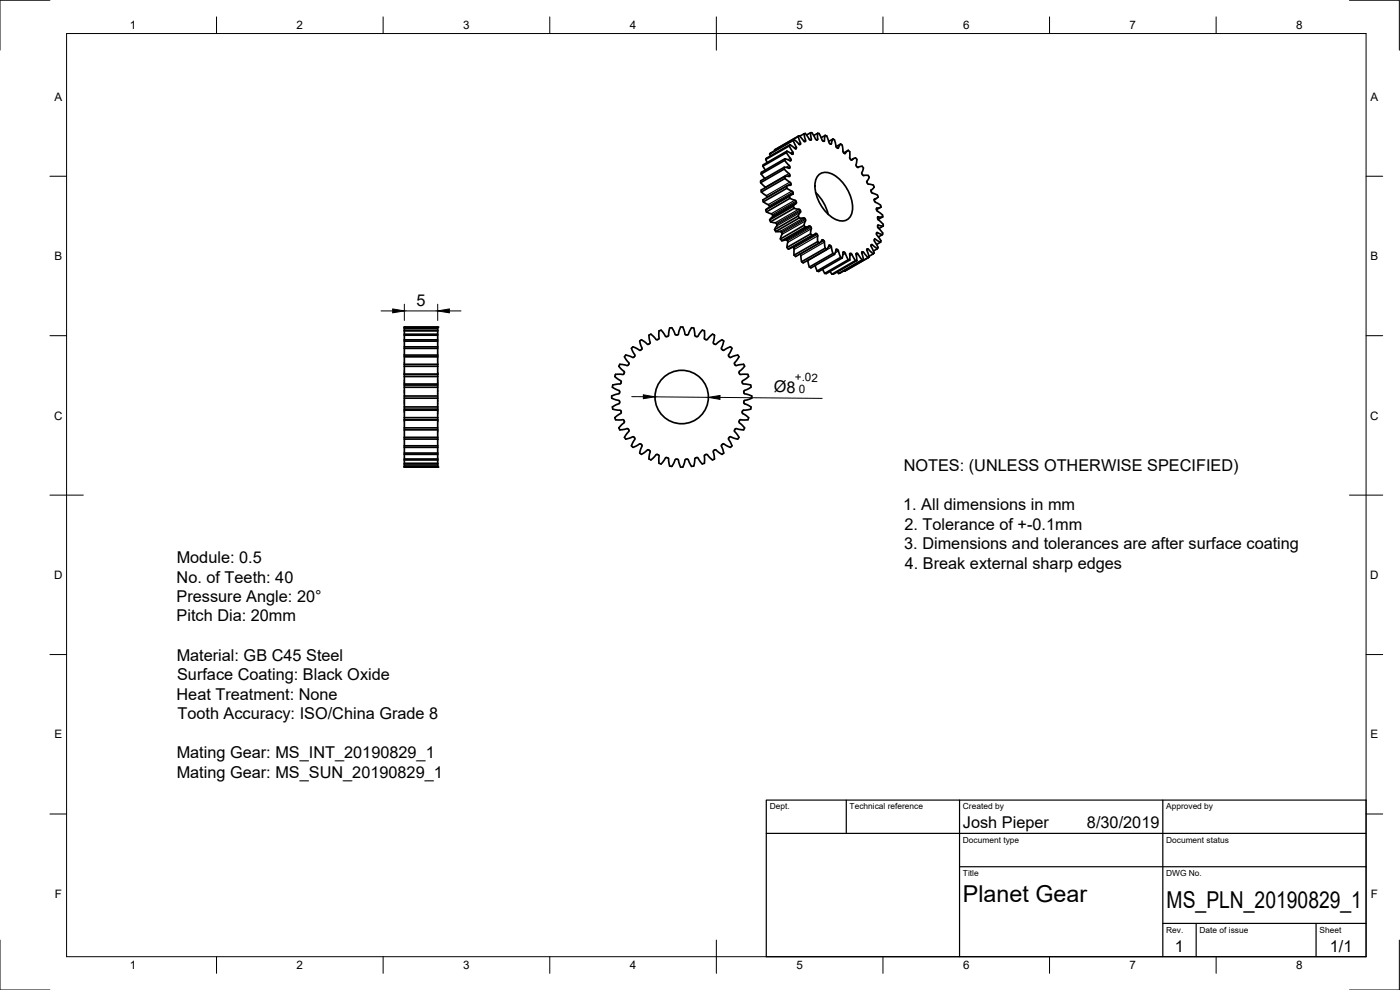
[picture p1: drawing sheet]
<svg xmlns="http://www.w3.org/2000/svg" width="420mm" height="297mm" viewBox="0 0 420 297" stroke-linecap="round" stroke-linejoin="round" font-family="sans-serif">
<!-- layer: Visible -->
<g fill="none" stroke="#000" stroke-width=".51">
<path d="M243.2 39.8l.2 2.2-.4-.1-1.3-1.9-.4 .1M243.2 39.8l-1.2 .7M243.3 39.8h.4l1.1 1.9 .5 .3 .1-2M245.4 40l-1.2 .7M245.4 40l.4 .1M228.3 54.8l1.5 1.4M228.5 51.7l-.1 .5M228.9 49.9l.8 1.1M229.8 47.8l.5 1M231 46.2l.2 .6M232.6 44.9l-.1 .1M235.4 50.2l-7.1 4v.6"/>
<path d="M235.4 50.7l1.6 1.8M235.4 50.7l-7.1 4.1M235.4 50.2v.5M235.5 53l-7.1 4 .1 .6M235.5 48.1l-7.1 4.1 1.2 1.3M235.5 48.1l1.4 1.7 .1 .5-.2 .2-1.4-.3M235.5 53l.1 .5M235.6 47.6l-7.1 4.1M235.6 47.6l-.1 .5M236 55.9l-7.1 4 .2 .6M236 45.8l1.3 1.8v.5l-.2 .2-1.5-.7M236 45.8l-7.1 4.1"/>
<path d="M236 55.9l.2 .6M236.2 56.5l1.6 .9 .1 .3M236.2 56.5l-7.1 4.1M236.2 45.4l-.2 .4M236.9 58.9l-7.1 4.1M236.9 58.9l.2 .6M237 52.5v.5h-1.5M237.1 43.4l-7.1 4.1-.2 .3M237.1 59.5l1.5 .6 .3 .3M237.1 43.4l1.8 1.2M237.1 59.5l-7.1 4.1M237.1 43.4l-.2 .4"/>
<path d="M237.3 55l-1.7-1.5-7.1 4.1 1.5 1.1 .3 .5M237.3 55v.6l-1.3 .3M237.4 58.5l-7.6 4.5M237.9 46.2l-.2 .1-1.5-.9-7.1 4-.2 .4M238 46.2v-.5l-1.1-1.9-7.1 4M238 57.7v.6l-1.1 .6M238.1 42.1l.9 2.4M238.1 42.1l-7.1 4.1M238.3 41.9l-.2 .2M239 44.5l-.1 .1M239.7 40.8l-7.2 4.2v.2M241.3 40.1l.4 2.3"/>
<path d="M241.3 40.1l-1.3 .8M241.7 42.4h-.4l-1-1.2a.35 .35 0 0 0-.3-.4 .35 .35 0 0 0-.4 .4l.7 1.8-.3 .4-1.7-1.5-7.3 4.3M244.8 57.8a13.3 13.3 0 0 1 3.7 6.5M245.7 52.5a3.6 3.6 0 0 1 4.5 0 12.1 12.1 0 0 1 5.6 10.8 3.3 3.3 0 0 1-2.1 2.9 3.3 3.3 0 0 1-3.5-.7 12.1 12.1 0 0 1-5.6-10.8l.3-.8zM245.8 40.1l1.2 2.2h.4l.2-1.7M247.6 40.6l-1.2 .7M247.7 40.6l.4 .2 .9 2.3M249.1 43.1l.2 .1M250 41.7l-.5 1.5h-.2M250 41.7l-1.3 .7M250 41.7l.5 .3M250.4 42l.5 2 .5 .5 .2-.1 .7-1.2"/>
<path d="M252.3 43.2l-1.4 .8M252.3 43.2l.5 .4 .4 2.2M254.6 45.1l-1.4 .7 .2 .2M254.6 45.1l-.9 .9h-.3M254.6 45.1a2.13 2.13 0 0 1 .4 2v.4l.4 .4M256.2 47.6l-.7 .4M257 49.8l.4 .4 .3-.1a.82 .82 0 0 1 1.2 0 .82 .82 0 0 1 0 1.2l-.3 .5 .3 .7M257.2 47.8l-.3 1.6 .1 .4M257.2 47.8a.75 .75 0 0 0-1.3 0l-.3 .2-.2-.1M257.6 50.2h-.1M258.9 52.5l.2 .2 1.4-.1M260.2 54.7l.3 .5 .4 .1a1.16 1.16 0 0 1 1.4 1l-.9 .8 .1 .6"/>
<path d="M260.6 52.6a1.24 1.24 0 0 1-.3 1.6l-.1 .5M261.5 57.7l.6 .3a1.87 1.87 0 0 1 1.5 1.1M261.6 57h-.2M263 59.5l-.6 .4M263.5 59.1l-1.1 .7 .1 .7 .5 .3a2.12 2.12 0 0 1 1.4 1.3M229.1 60.6l1.6 .9 .3 .7M229.8 62.9l.2 .6M230 63.6l1.5 .5 .3 .3M231 65.9l.3 .6M231.2 66.6l1.5 .2 .3 .3 .2 .6-.7 1.2M231.8 64.4l.1 .3M231.9 64.7v.4"/>
<path d="M232.5 68.9l.3 .5M232.8 69.5l1.5-.1 .3 .5M234.2 71.7l.4 .5M235.8 71.9l.7 .7-.3 1.7M236.2 74.2l.4 .5M237.8 74.1l.4 .3M238.1 61.9l-7.1 4.1M238.1 61.9l.2 .6M238.3 62.5l1.5 .3 .4 .5M238.3 62.5l-7.1 4.1M238.8 61.1l-7 4-.8 .9M238.9 60.4l.1 .2"/>
<path d="M239 60.6v.4l-.9 .9M239.5 64.8l-7 4.1M239.6 64.8l.3 .6M240.1 76.2l.1 .1M240.2 76.3l.4 2.2M240.2 63.3l.1 .4-.8 1.1M240.6 78.5l.4 .4M241.3 67.6l-7.1 4.1 .5-1.4-.1-.4M241.3 67.6l.4 .5M241.5 65.6l-.2-.3-1.4 .1-7.1 4.1M241.6 65.6l.1 .2M241.7 68.1l1.3-.3 .4 .4-.2 2-7 4.1"/>
<path d="M241.7 65.8l.1 .4-.5 1.4M242.8 67.9l-7.2 4.1-1 .2 7.1-4.1M243.3 70.2l.4 .5M243.7 70.7l-7.1 4M244.2 70.4l-7.6 4.3M245.2 70.3l.2 .3v1.9M245.3 70.3l-.5-.3-1.1 .7M245.4 72.5l-7.1 4.1-.1-2.2M245.4 72.5l.5 .4M247 72h-.3l-.9 .9-7 4.1-.5-.4M247 72l.4 .5 .2 2-7 4M247.7 74.5l.4 .3"/>
<path d="M248.1 74.8l-7.1 4.1M249 73.6h-.2l-.7 1.2M249.1 73.6l.2 .1M249.3 73.7l.7 2.4M250 76.1l-7.1 4-.5-2M250 76l.5 .3M250.4 76.3l-7 4.1M251.4 74.9l.9 2.3M251.4 74.9l-.5-.1-.5 1.5M252.3 77.2l-7.1 4.1-.6-1.6M252.3 77.2l.5 .2M252.8 77.4l-7.1 4.1-.5-.2"/>
<path d="M253.2 75.6l-.2 .2-.2 1.6M253.2 75.6l.2 .1M253.4 75.7l1.2 2.2M254.6 77.9l-7.1 4.1M254.6 77.9l.4 .1M255 78l-7.1 4.1-.4-.1M255.2 76.1h-.2v1.9M255.2 76l.2 .1M255.4 76.1l1.3 2.1M256.7 78.2l-7 4.1-.6-.9M257 76l.2 2.2-7.1 4.1M257 76l.5 .2 1.2 1.8"/>
<path d="M257.2 78.2h-.4M258.7 78l-7 4.1-.4-.5M258.9 75.6l1.2 1.2a.35 .35 0 0 0 .3 .4 .35 .35 0 0 0 .4-.3l-.7-1.9 .2-.3 1.8 1.5M258.9 75.5l-.3 .4 .5 2M259.1 77.9l-7.4 4.1M259.1 77.9l-.3 .1M260.7 77.2l-7.2 4.2-.2-.2M261.4 73.6l1 2.3-.3 .3M261.5 73.4h.3l1.5 1.2-1.2 .7M261.6 73.4l-.2 .2M262.1 76.2l-1.3 .7M263.1 73.3l1.1-.6-1.6-1-.2 .6 1.1 2"/>
<path d="M263.1 63l1.8 1.5v.6M263.1 69.9l.2-.1 1.5 .6M263.1 69.9v.5l1.3 1.8-.1 .5M263.4 67.9l1.5 2v.5M263.4 65.3v.2M263.4 65.5l1.7 1.8v.5M263.6 74.2l-.3 .4M264.4 62.1l-1.3 .3v.6M264.4 62.1l-1.3 .8M264.8 70.4l-1.2 .7M264.9 65.1h-1.4l-.1 .2M264.9 65.1l-1.4 .8"/>
<path d="M265 67.8l-1.5-.3-.1 .4M265 67.8l-1.2 .8M121.3 98.3v-.2h10.1v1.2M121.3 98.5v.6M121.3 99.3v1M121.3 98.3v.2M121.3 99.1v.2M121.3 99.3h10.1M121.3 99.1h10.1M121.3 98.5h10.1M121.3 98.3h10.1M131.4 99.3v4.8"/>
<path d="M201.6 98.3a.93 .93 0 0 0-.9 1.2l-.1 1.3-.6 .2-.3-.2-.7-1a.71 .71 0 0 0-.9-.6 .71 .71 0 0 0-.4 1l.1 1.4-.5 .3h-.4l-1-1.2a.63 .63 0 0 0-.9-.3 .63 .63 0 0 0-.2 1l.3 1.5-.4 .4M201.6 98.3l1 2.1 .7 .1M207.5 98.3l-.9 2.1-.4 .1M207.6 98.3a.93 .93 0 0 1 .8 1.2l.2 1.3 .6 .2 .3-.2 .8-1.2a.71 .71 0 0 1 1.1-.4M211.4 99.3v2.3l.2 .2M242.9 80.1l.5 .3M246.9 80.8l.6 1.2M250.1 82.3h-.4M253.6 81.3l-.1 .1M121.3 115.2h10.1v.3M121.3 100.6v1.4M121.3 102.3v1.8"/>
<path d="M121.3 104.5v2M121.3 107.1v2.8M121.3 109.9v2.4M121.3 112.3h.1M121.3 113v2.2M121.3 115.2v.3M121.3 116.2v2.6M121.3 119.5v2.6M121.3 112.3h10.1M121.3 100.3v.3M121.3 102v.3M121.3 104.1v.4"/>
<path d="M121.3 106.5v.6M121.3 112.3v.7M121.3 115.5v.7M121.3 118.8v.7M121.3 119.5h10.1M121.3 118.8h10.1M121.3 116.2h10.1M121.3 115.5h10.1M121.3 113h10.1M121.3 109.9h10.1M121.3 109.3h10.1M121.3 107.1h10.1"/>
<path d="M121.3 106.5h10.1M121.3 104.5h10.1M121.3 104.1h10.1M121.3 102.3h10.1M121.3 102h10.1M121.3 100.6h10.1M121.3 100.3h10.1M131.4 119.5v2.6M131.4 116.2v3.3M131.4 113v2.2M131.4 112.3h.1M131.4 109.9v2.4"/>
<path d="M131.4 107.1v2.8M131.4 104.1v2.4M131.4 106.5v.6M131.4 112.3v.7M131.4 115.5v.7M183.6 118.8a.95 .95 0 0 0 1 1.1l1.2 .3 .2 .5M183.8 116.2l2 1 .1 .3M184.5 113l1.8 1.2 .1 .4M186 117.5l-.2 .6-2.2 .7M186.4 114.6l-.2 .6-1.6 .2a.66 .66 0 0 0-.8 .8M187.4 111.8l-.4 .6-1.6-.1a.65 .65 0 0 0-.9 .6M188.6 109.5l-.4 .2-1.5-.3a.63 .63 0 0 0-.9 .3 .63 .63 0 0 0 .4 .8l1.1 .9 .1 .4"/>
<path d="M188.7 109.2l-.1 .3M190.5 106.9l-.6 .4-1.2-.5a.71 .71 0 0 0-1.1 0 .71 .71 0 0 0 .3 1.1l.8 .9v.4M192.6 104.8l-.6 .3-1.2-.7a.71 .71 0 0 0-1.1-.1 .71 .71 0 0 0 .2 1.1l.6 1v.5M194.7 103.3h-.4l-1.1-.9a.69 .69 0 0 0-1-.2 .69 .69 0 0 0 0 1.1l.5 1.2-.1 .3M203.3 100.5l.3-.3 .4-1.4a.63 .63 0 0 1 .7-.7 .63 .63 0 0 1 .5 .8l.4 1.4 .6 .2M211.6 101.8l.6 .1 1.1-1.2a.64 .64 0 0 1 .9-.3 .64 .64 0 0 1 .2 1l-.4 1.5 .5 .4h.4l1.2-1a.63 .63 0 0 1 .9-.1 .63 .63 0 0 1 0 .9l-.5 1.4 .4 .5M216.9 105l.4 .1 1.3-.8a.63 .63 0 0 1 .9 0 .63 .63 0 0 1-.1 1l-.7 1.1v.5M218.7 106.9l.5 .4 1.5-.6a.63 .63 0 0 1 1 .2 .63 .63 0 0 1-.3 .9l-1 1.1 .2 .6M221.8 111.8l.4 .6 1.3-.1a.71 .71 0 0 1 1.1 .4 .71 .71 0 0 1-.7 .9l-1.1 .7v.7l.3 .2 1.5 .2a.68 .68 0 0 1 .8 .8M223.2 109.3l-2.2 .4-.4-.2M223.2 109.3l.3 .6M223.5 109.9l-1.6 1.5-.1 .4"/>
<path d="M225.4 116.2l-2 1-.2 .7 .3 .3 2.1 .6M225.6 118.8a.98 .98 0 0 1-1 1.1l-1.2 .3-.2 .5M121.3 139.9v.3h10.1v-.3M121.3 123.1v2.2M121.3 128.4v2.8M121.3 125.9v2.5M121.3 131.7v2.1M121.3 134.2v1.7M121.3 136.3v1.4M121.3 138v1.2M121.3 139.2v.7M121.3 122.8v.3"/>
<path d="M121.3 122.1v.7M121.3 125.3v.6M121.3 131.2v.5M121.3 133.8v.4M121.3 135.9v.4M121.3 137.7v.3M121.3 126h10.1M121.3 123.1h10.1M121.3 139.9h10.1M121.3 139.8h10.1M121.3 139.2h10.1M121.3 139h10.1"/>
<path d="M121.3 138h10.1M121.3 137.7h10.1M121.3 136.3h10.1M121.3 135.9h10.1M121.3 134.2h10.1M121.3 133.8h10.1M121.3 131.7h10.1M121.3 131.2h10.1M121.3 129h10.1M121.3 128.4h10.1M121.3 125.9h10.1M121.3 125.3h10.1"/>
<path d="M121.3 122.8h10.1M121.3 122.1h10.1M131.4 139.2v.6M131.4 138v1M131.4 136.3v1.4M131.4 134.2v1.7M131.4 131.7v2.1M131.4 126v5.2M131.4 125.3v.7M131.4 123.1v2.2M131.4 122.8v.3M131.4 122.1v.7"/>
<path d="M131.4 131.2v.5M131.4 133.8v.4M131.4 135.9v.4M131.4 137.7v.3M131.4 139v.2M131.4 139.8v.1M184.7 125.9h2.3l.2 .3M185.9 120.8l-.1 .3-1.2 .5a.71 .71 0 0 0-.8 .8 .71 .71 0 0 0 1 .6l1.4 .1 .3 .6-.2 .4-1.3 .8a.65 .65 0 0 0-.3 1M187.2 126.2l.1 .6-1 .9a.71 .71 0 0 0-.4 1 .71 .71 0 0 0 1.1 .2l1.3-.3 .4 .4M188.7 129.1v.4l-.9 1a.69 .69 0 0 0-.2 1.1 .69 .69 0 0 0 1.1-.1l1.2-.5 .6 .4M190.5 131.4v.5l-.6 1a.71 .71 0 0 0-.2 1.1 .71 .71 0 0 0 1.1-.1l1.1-.7 .4 .1M192.3 133.2l.3 .2"/>
<path d="M192.6 133.5l.1 .3-.5 1.2a.71 .71 0 0 0 0 1.2 .71 .71 0 0 0 1.1-.4l1.1-.9 .7 .4-.3 2.4M194.8 137.7a.9 .9 0 0 0 1.4-.4l.7-.9 .7 .1 .2 .2-.1 1.7a.66 .66 0 0 0 .7 .8M203.3 137.8l-.7 .1-.5 1.2a.71 .71 0 0 1-.8 .8 .71 .71 0 0 1-.5-1l-.2-1.4-.6-.2-1.6 1.9M203.3 137.8l.3 .3 .3 1.2a.71 .71 0 0 0 .7 .9 .71 .71 0 0 0 .7-.9l.2-1.2 .4-.3M205.9 137.8l.7 .1 .5 1.2a.71 .71 0 0 0 .8 .8 .71 .71 0 0 0 .5-1l.2-1.4 .6-.2 1.6 1.9M211.6 136.5l-.2 .2 .1 1.7a.64 .64 0 0 1-.7 .8M211.6 136.5l.6-.1 1.1 1.2a.68 .68 0 0 0 1.1 .1M214.2 135.2l-.2 .4 .4 2.1M216.9 133.3l-.4 .5 .5 1.2a.71 .71 0 0 1-.1 1.2 .71 .71 0 0 1-1-.4l-1.1-.8-.6 .1M221.8 126.5l.1 .4 1.6 1.5M221.9 126.2l-.1 .2M223.2 129l-2.5-.4-.3 .7 1 1.2a.69 .69 0 0 1 .1 1.1 .69 .69 0 0 1-1-.1l-1.2-.5-.4 .1-.3 .6 .7 1.2a.71 .71 0 0 1 .2 1.1 .71 .71 0 0 1-1.2-.1l-1-.7-.4 .1"/>
<path d="M223.2 120.8l.2 .3 1.2 .5a.71 .71 0 0 1 .8 .8 .71 .71 0 0 1-1 .6l-1.4 .1-.3 .7 2 1.5M223.5 128.4l-.3 .6M224.7 125.3a.96 .96 0 0 1-1.3 .7l-1.2-.1-.3 .3"/>
<circle cx="204.6" cy="119.1" r="8"/>
</g>
<!-- layer: Visible Narrow -->
<g fill="none" stroke="#000" stroke-width=".36">
<path d="M236.8 52.1l-7.1 4M236.8 49.7l-1 .5M237 50.3l-.2 .2M237 52.5l-.7 .4M237 50.1l-.5 .3M237 52.8l-.3 .1M237 54.6l-7 4.1M237.2 47.5l-.7 .4M237.3 48.1l-.2 .2M237.3 55l-7 4.1M237.4 47.9l-.5 .3M237.4 55.3l-.5 .3"/>
<path d="M237.6 57.3l-7 4.1M237.9 45.6l-.6 .4M237.9 46.2l-.1 .1M237.9 57.7l-7 4.1M238 46l-.3 .2M238 58l-7.1 4M238.9 44.6h-.1M238.9 44l-.5 .4M239 44.5l-.3 .1M240.1 43.3v.1M240.2 42.8l-.5 .3M240.2 43.2l-.2 .2"/>
<path d="M241.8 42l-.6 .3M243.5 41.7l-.5 .2M245.4 41.7l-.4 .3M247.4 42.2l-.3 .2M249.5 43.1l-.2 .1M251.6 44.4l-.2 .1M253.7 46l-.1 .1M255.7 48h-.1M257.5 50.2h.1M261.5 57h.1M262.5 59.7l-.1 .1M238.5 60.1l-7 4"/>
<path d="M238.9 60.4l-7.1 4M239 60.6l-7.1 4.1M239.7 62.7l-7 4.1M240.1 63l-7.1 4.1M240.2 63.3l-7 4.1M240.2 63.7l-7 4.1M241.2 65.4l-7.1 4M241.5 65.6l-7 4M241.7 65.8l-7.1 4.1M241.8 66.3l-7.1 4M243.2 68l-7.1 4M243.4 68.2l-7.1 4.1"/>
<path d="M243.5 68.6l-7.1 4.1M245 70.1l-7 4.1M245.2 70.3l-7 4.1M245.4 70.8l-7.1 4.1M247 72l-.5 .3M247.2 72.2l-7 4.1M247.4 72.6l-7 4.1M249 73.6l-.3 .2M249.3 73.7l-.7 .4M249.5 74.2l-7.1 4M251.1 74.8l-.2 .2M251.4 74.9l-.6 .3"/>
<path d="M251.6 75.3l-1 .6M253.2 75.6l-.2 .1M253.4 75.7l-.4 .2M253.7 76.1l-.8 .4M255.2 76.1h-.2M255.4 76.1l-.4 .2M255.7 76.4l-.7 .4M257 76l-.1 .1M257.2 76l-.3 .2M257.5 76.3l-.5 .3M258.7 75.6h.1M258.9 75.6l-.3 .1"/>
<path d="M259.2 75.7l-.5 .4M260.7 74.8l-.6 .3M261.9 73.5l-.5 .3M262.8 71.8l-.4 .2M263.2 62.4l-.2 .1M263.4 69.8l-.3 .2M263.6 65.1l-.2 .1M263.6 67.5l-.2 .2"/>
</g>
<!-- layer: Visible -->
<g fill="#000">
<circle cx="121.3" cy="98.1" r=".25"/>
<circle cx="131.4" cy="98.1" r=".25"/>
<circle cx="121.3" cy="140.2" r=".25"/>
<circle cx="131.4" cy="140.2" r=".25"/>
</g>
<!-- layer: Border -->
<g fill="none" stroke="#000" stroke-width=".3">
<path d="M15 .1h-15v15M20 10.1h390v276.9h-390zM65 5.1v5M115 5.1v5M165 5.1v5M215 5.1v10M265 5.1v5M315 5.1v5M365 5.1v5M405 .1h15v15M15 52.9h5M410 52.9h5"/>
<path d="M15 100.7h5M410 100.7h5M15 148.6h10M405 148.6h10M15 196.4h5M410 196.4h5M15 244.2h5M410 244.2h5M0 282.1v14.9h15M65 287v5M115 287v5M165 287v5"/>
<path d="M215 282.1v9.9M265 287v5M315 287v5M365 287v5M420 282.1v14.9h-15"/>
</g>
<!-- layer: TitleBlock -->
<path d="M230 240.1h180v46.9h-180zM230 250h180M254 240.1v9.9M288 240.1v46.9M349 240.1v46.9M288 260.1h122M349 277.1h61M359 277.1v9.9M395 277.1v9.9" fill="none" stroke="#000" stroke-width=".36"/>
<!-- layer: Dimensions -->
<path d="M114.4 93.3h3.5M121.3 91.3v4.8M121.3 93.3h10.1M131.4 91.3v4.8M134.9 93.3h3.4M189.6 119h3.5M196.6 119.1l16 .1M216.1 119.2l30.6 .3" fill="none" stroke="#000" stroke-width=".3"/>
<path d="M117.9 92.7l3.4 .6-3.4 .6zM131.4 93.3l3.5-.6v1.2zM193.1 118.5l3.5 .6-3.5 .5zM212.6 119.2l3.5-.5v1.1z" fill="#000" stroke="#000" stroke-width=".3"/>
<g font-size="7">
<text x="289" y="270.6">Planet Gear</text>
<text x="350.1" y="272.3">MS_PLN_20190829_1</text>
</g>
<g font-size="4.9">
<text x="125" y="91.7">5</text>
<text x="232.2" y="117.8" transform="rotate(1 232.2 117.8)">Ø8</text>
<text x="271.2" y="141.3">NOTES: (UNLESS OTHERWISE SPECIFIED)</text>
<text x="271.1" y="153">1. All dimensions in mm</text>
<text x="271.4" y="158.9">2. Tolerance of +-0.1mm</text>
<text x="271.4" y="164.8">3. Dimensions and tolerances are after surface coating</text>
<text x="53" y="168.9">Module: 0.5</text>
<text x="271.5" y="170.6">4. Break external sharp edges</text>
<text x="53" y="174.8">No. of Teeth: 40</text>
<text x="53" y="180.6">Pressure Angle: 20°</text>
<text x="53" y="186.5">Pitch Dia: 20mm</text>
<text x="53" y="198.2">Material: GB C45 Steel</text>
<text x="53" y="209.9">Heat Treatment: None</text>
<text x="53.1" y="204.1">Surface Coating: Black Oxide</text>
<text x="53.3" y="215.8">Tooth Accuracy: ISO/China Grade 8</text>
<text x="53" y="227.5">Mating Gear: MS_INT_20190829_1</text>
<text x="53" y="233.4">Mating Gear: MS_SUN_20190829_1</text>
<text x="289" y="248.5">Josh Pieper</text>
<text x="326.2" y="248.5">8/30/2019</text>
<text x="352.6" y="285.7">1</text>
<text x="399.1" y="285.7">1/1</text>
</g>
<g font-size="3.5">
<text x="39" y="8.8">1</text>
<text x="89" y="8.8">2</text>
<text x="139" y="8.8">3</text>
<text x="189" y="8.8">4</text>
<text x="239" y="8.8">5</text>
<text x="289" y="8.8">6</text>
<text x="339" y="8.8">7</text>
<text x="389" y="8.8">8</text>
<text x="16.3" y="30.2">A</text>
<text x="411.3" y="30.2">A</text>
<text x="16.3" y="78">B</text>
<text x="411.3" y="78">B</text>
<text x="238.6" y="114.4" transform="rotate(1 238.6 114.4)">+.02</text>
<text x="239.7" y="117.8">0</text>
<text x="16.2" y="125.9">C</text>
<text x="411.2" y="125.9">C</text>
<text x="16.2" y="173.7">D</text>
<text x="411.2" y="173.7">D</text>
<text x="16.3" y="221.6">E</text>
<text x="411.3" y="221.6">E</text>
<text x="16.4" y="269.4">F</text>
<text x="411.4" y="269.4">F</text>
<text x="39" y="290.8">1</text>
<text x="89" y="290.8">2</text>
<text x="139" y="290.8">3</text>
<text x="189" y="290.8">4</text>
<text x="239" y="290.8">5</text>
<text x="289" y="290.8">6</text>
<text x="339" y="290.8">7</text>
<text x="389" y="290.8">8</text>
</g>
<g font-size="2.5">
<text x="231" y="242.9">Dept.</text>
<text x="255" y="242.9">Technical reference</text>
<text x="289" y="242.9">Created by</text>
<text x="350" y="242.9">Approved by</text>
<text x="289" y="252.8">Document type</text>
<text x="350" y="252.8">Document status</text>
<text x="289" y="262.9">Title</text>
<text x="350" y="262.9">DWG No.</text>
<text x="350" y="279.9">Rev.</text>
<text x="360" y="279.9">Date of issue</text>
<text x="396" y="279.9">Sheet</text>
</g>
</svg>
